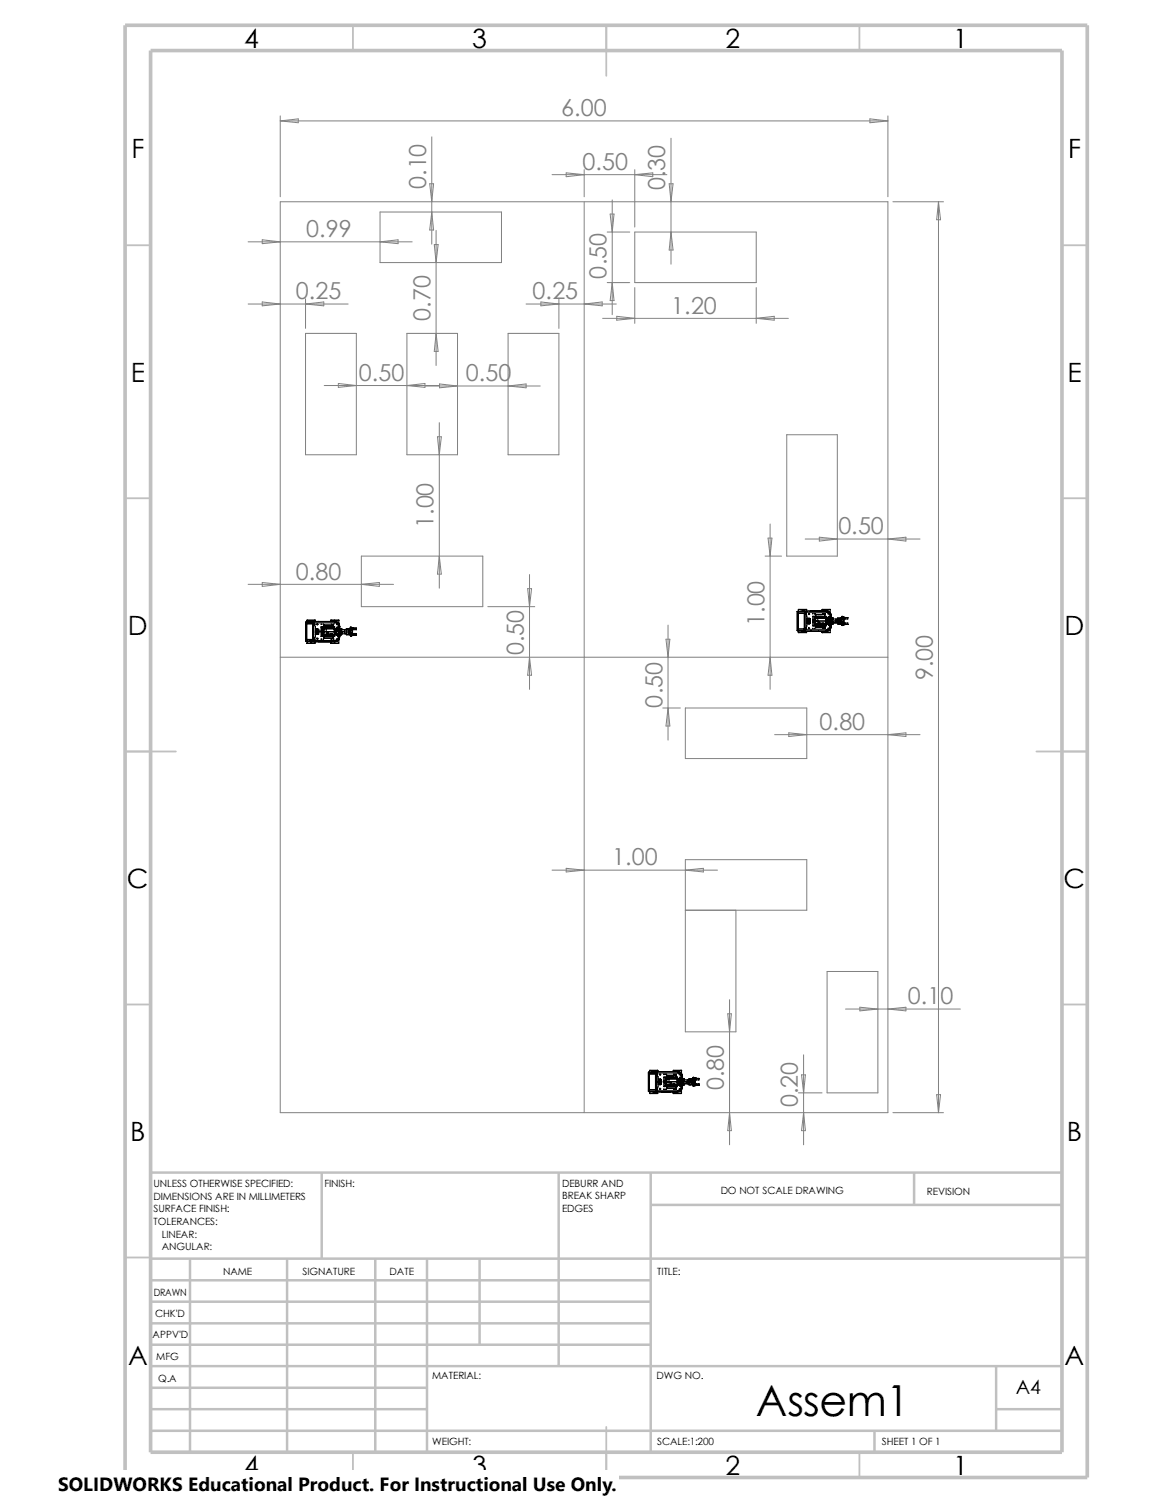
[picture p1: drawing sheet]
<svg xmlns="http://www.w3.org/2000/svg" width="216mm" height="279mm" viewBox="0 0 216 279" stroke-linecap="round" stroke-linejoin="round" font-family="sans-serif">
<g fill="none" stroke="#c0c0c0" stroke-width=".34">
<path d="M65.6 4.7v4.7M112.6 4.7v9.4M159.7 4.7v4.7M23.2 45.6h4.8M197.3 45.6h4.7M23.2 92.6h4.8M197.3 92.6h4.7M23.2 139.7h9.5M192.6 139.7h9.4M23.2 186.7h4.8M197.3 186.7h4.7M23.2 233.8h4.8"/>
<path d="M197.3 233.8h4.7M65.6 270v4.7M112.6 265.3v9.4M159.7 270v4.7"/>
</g>
<g fill="none" stroke="#c0c0c0" stroke-width=".47">
<path d="M59.8 218v16M103.8 218v36M120.9 218v52M169.8 218v6M197.3 218h-169.3v52M28 234h169.3M28 238h92.9M35.3 234v36M53.3 234v36M69.7 234v36M79.3 234v36M89.1 234v16"/>
<path d="M120.9 224h76.4M28 242h92.9M28 246h92.9M28 250h92.9M28 254h169.3M28 258h51.3M185.1 254v12M28 266h169.3M28 262h51.3M162.5 266v4M185.1 262h12.2"/>
</g>
<path d="M23.2 4.7h178.8v270h-178.8zM28 9.4h169.3v260.6h-169.3z" fill="none" stroke="#c0c0c0" stroke-width=".68" stroke-linecap="butt"/>
<g fill="none" stroke="#000" stroke-width=".21">
<path d="M56.8 115.7h.1M56.8 115.7v3.5M56.8 119.2h.1M56.8 119v.2M56.8 115.7v.2M56.9 119.2h-.1M56.9 115.7h.1M56.9 116h.1M56.9 116v2.8M56.9 118.8h.1M56.9 118.8l.1 .2M57 115.9h1.1"/>
<path d="M57 116h1.2M57 119h1.1M57 115.9v3.1M57 115.9l-.1 .1M57 116h.1M57 115.3h.8M57 119.5l.1 .1M57 118.9h1.1M57 119.5h.8M57 115.3v.3M57 119.2v.3M57 119.5h.1"/>
<path d="M57.1 119.6h.1M57.8 119.5h.7M57.8 115.3h.7M57.8 115.3v.2M57.8 119.3v.2M57.8 119.3l-.4-.1 .4 .1M57.8 115.5l-.4 .1h4.8M57.8 115.5v.1M57.8 119.2v.1M57.8 119.3h4.4M57.8 115.5h4.4M58.1 115.7h.2v3.3"/>
<path d="M58.1 115.7l.1 .2M58.1 119.2h.1M58.1 115.9v.1M58.1 115.9l.1 .1M58.1 115.7h-1.3M58.1 116v2.8M58.1 118.9v.1M58.1 118.8h.1M58.1 118.8v.1M58.1 116h.1M58.2 116v2.8M58.2 118.8l-.1 .2"/>
<path d="M58.2 115.9h.2M58.2 119h.1M58.2 115.9v3.1M58.2 119l-.1 .2M58.3 119l-.2 .2M58.3 115.6l-1.4 .1M58.3 119h.1M58.3 115.6l-.2 .1M58.3 115.6l.1 .3M58.4 119l-.1 .2h-1.4M58.4 115.9v.3l.2 .3v1.9l-.2 .2v.4M58.4 115.8h3.8"/>
<path d="M58.4 119.1h3.8M58.5 115.3h.1M58.5 115.3h-1.5M58.5 118.8h.1M58.5 116h.1M58.5 116h-.1h.1M58.5 118.8l-.1-.1 .1 .1M58.5 118.8l-.1 .1M58.5 116l-.1 .1M58.5 115.3v.2M58.5 119.3v.2M58.5 119.5l-1.4 .1"/>
<path d="M58.6 117.5l.1 .1M58.6 117.2l.1 .1M58.6 117.4h.1M58.6 116.9l.4 .1M58.6 117.9h.4M58.6 117h.4M58.7 117.6h-.1M58.7 117.4l-.1 .1M58.7 117.3v.1M58.7 117.3h-.1M58.7 117.6h.1M58.7 117.4h.1"/>
<path d="M58.7 117.3h.1M58.7 117.3l.1-.1zM58.7 117.6l.1-.1v.1zM58.7 117.4l.1 .1zM58.8 118.7v-.1h.3v.1M58.8 116.1v-.1h.3v.1M58.8 117.6h.2M58.8 117.4h.2M58.8 117.3h.2M58.9 116.1h.2M58.9 118.7h.2M58.9 116.1h.1"/>
<path d="M58.9 118.7h.1M58.9 117.5v.1zM58.9 117.4l.1 .1zM58.9 117.2l.1 .1zM59 117.9h.1M59 117v.1M59 117h.1M59 117.8l.1 .1M59 117.9h-.4M59 117.1v.7M59 117.8v.1M59 117.8h.1"/>
<path d="M59 117.1h.1M59.1 117.9h.1M59.1 117h.1M59.1 117.9h-.1M59.1 117l-.1 .1M59.1 117l.1 .1M59.1 117.6h.1M59.1 117.3h.2M59.1 117.4h.2M59.1 117.5h.2M59.1 117.5h.1M59.2 117.4h.1"/>
<path d="M59.2 117.6h.1M59.2 117.3v.1M59.2 117.1v.2M59.2 117.4v.4M59.2 117.8l-.1 .1M59.2 117.8h.1M59.2 117.1h.1M59.2 117.3v.3M59.2 119.3h.1M59.2 117.4l-.1 .2M59.2 119.3h.3M59.2 115.5h.1"/>
<path d="M59.2 115.5l.3 .1M59.3 117.3h-.2M59.3 119.3h.1M59.6 118.8l.1 .1zM59.6 116l.1 .1zM59.7 118.2v.1M59.7 117.6h.1M59.7 117.5v.1M59.7 117.4h.1M59.7 116.6l.1 .7M59.7 116.6h.1M59.7 118.2h.1"/>
<path d="M59.7 116.5v.1M59.7 116.5h.1M59.7 118.3h.1M59.7 118.3h2.4M59.7 117.6v.6M59.7 116.5h2.4M59.7 117.3v.2M59.8 117.4v.1M59.8 117.3l-.1 .1M60 118.2l.1 .1M60 118.8h.1zM60 116l.1 .1z"/>
<path d="M60 118h.1M60 116.8h.1M60 116.7h.1M60 118.2h.1M60 117.9v.1M60 117.9h.1M60 117h.1M60 116.8l.1 .2M60 116.9v.1M60 118h.3M60 116.9h.1M60 116.8h.7"/>
<path d="M60 117.3h.1M60 117.9h.2M60 117h.2M60 116.7v1.5M60 117.6h.1M60 117.2h.1M60.1 117.9l-.1 .1M60.1 117v.9M60.1 118.3h.1M60.1 116.6l-.1 .1M60.1 116.5v.1M60.1 116.5l-.1 .2"/>
<path d="M60.1 116.6h.7M60.1 118.3h1.8M60.1 118.2h.1zM60.1 116.6l.1 .1zM60.2 118.6v.1M60.2 116.2h.1M60.2 118.6h.1M60.2 116.2v.3M60.2 118.3v.3M60.2 117.4h.1M60.2 117.4v.1M60.2 116.9v1"/>
<path d="M60.2 117.9l.1 .1M60.2 116.2h1.7M60.2 118.7h1.7M60.2 117.4h.4M60.2 116.9h3M60.2 118.7h.1M60.3 116.7h1.2M60.3 118.2h.1M60.3 116.6h.1M60.3 116.6v.2h-.3M60.3 118v.2M60.3 118.2l.1 .1"/>
<path d="M60.3 118.1h.1M60.3 118.3l.1 .1M60.3 116.8h.3M60.3 116.6v.2M60.3 116.8l-.1 .1M60.3 118.1h.4M60.3 118.1v.1M60.3 118.2h.4M60.3 116.6h.4M60.3 118h.1M60.3 116.8h.1M60.3 118.3h.1"/>
<path d="M60.4 118.3h.1M60.4 116.5v.1M60.4 116.6h.1M60.4 118.4h.1M60.4 116.5h.1M60.4 116.6h-.1M60.4 118.4h1.4M60.5 118h.1M60.5 116.8h.1M60.5 118v.1M60.5 118h-.1M60.6 118h2.5"/>
<path d="M60.6 117.4h1.5M60.6 116.8h2.3M60.6 116.8v1.2M60.6 118h.1M60.6 116.8h.1M60.7 118.3h.1M60.7 116.6h.1M60.7 116.6h.7M60.7 116.6v.2M60.7 118.1v.1M60.7 118.2l.1 .1M60.7 116.8h.3"/>
<path d="M60.7 118.1h.3M60.7 118.2h.7M60.8 119.3h.1M60.8 118h.3M60.8 117.8v-.2h.2v.2M60.8 117.8h.1M60.8 118v.1M60.8 117.8h.2M60.8 116.8h.1M60.8 116.6h-.1M60.8 118.3h.6M60.8 118.3h.1"/>
<path d="M60.8 116.6h.5M60.8 118.3h.5M61 116.5h.2l-.2 .1M61 118.3h.2M61 117.8h.1M61 118.1h.1M61 116.8h.1M61 116.5h.1M61.1 116.8h-.3M61.1 118.1h.1M61.1 116.8h.1M61.1 118v.1"/>
<path d="M61.1 118.1l.4 .1M61.1 116.8h.2M61.1 118h.2M61.2 117.9l.6-.1zM61.3 118v.1M61.3 116.8h.1M61.3 118.3h.1M61.3 116.6h.1M61.4 116.6h.1M61.4 118.3h.1M61.4 116.6l.1 .1M61.4 117.9h.1"/>
<path d="M61.4 116.6h.4M61.4 116.6h-.6M61.4 119.5l.1 .1M61.4 119.5h.8M61.4 115.3h.8M61.4 118.2v.1M61.4 115.3v.2M61.4 119.3v.2M61.4 119.5h.1M61.5 116.7h.1M61.5 116.7v.1h-.4M61.5 118.2h.1"/>
<path d="M61.5 118.1h.1M61.5 117.9h.1M61.5 118.2h-.1M61.5 116.6l.1 .1M61.5 118.2h-1.2M61.5 116.6h.1M61.5 118.3h.1M61.5 119.6h.1M61.5 118.8h.1zM61.6 116.7l.1 .1h-.1M61.6 116.7v.1M61.6 116.7l.1 .1"/>
<path d="M61.6 116.7h.1M61.6 118v.2M61.6 118.2l-.1 .1M61.6 116h.1M61.6 118.1l.1-.1-.1 .2M61.6 116.8h.1M61.6 118v.1M61.7 118l-.1 .2zM61.8 116.6l.1 .1zM61.8 118.2h.1M61.8 118.4h.1M61.8 116.6l.2 .1"/>
<path d="M61.8 118.3h.1M61.8 118.3v.1M61.8 118h.1M61.9 118h.1M61.9 118.2h.1M61.9 116h.1zM61.9 118.8h.1zM61.9 118h-.1M61.9 116.2h.1M61.9 118.7h.1M61.9 118.6v.1M61.9 118.6h.1"/>
<path d="M61.9 116.2v.6M61.9 118v.6M62 118.2l-.2 .1M62 116.7v.1M62 118v.2M62 116.9h.1M62 116.7h.1M62 118.2h.1M62.1 116.5v.1M62.1 116.8v1.2M62.1 118h.1M62.1 116.8h.1"/>
<path d="M62.1 116.5h.1M62.1 118.3h.1M62.1 118.2v.1M62.1 117.8h1.1M62.1 117.1h1.1M62.1 116.6v1.6M62.1 116.6h.1M62.1 118.2h.1M62.2 115.3v.5M62.2 119.1v.4M62.2 115.5l.5 .2 .4 .5v2.2l-.2 .5-.2 .3-.5 .1 .5-.1 .4-.7M62.2 119.5h.7"/>
<path d="M62.2 115.8l.5 .2 .2 .5M62.2 115.5l.5 .1 .3 .4 .1 .3M62.2 115.3h.7M62.4 117.1v.8M62.4 116.8h.1M62.4 118h.1M62.4 116.8v1.2M62.5 117.1h.6M62.5 117.8h.4M62.5 117.1h.4v.7M62.5 117.1v.7M62.5 117.4h.7"/>
<path d="M62.5 116l.2 .1zM62.5 118.7l.2 .1zM62.6 116.8h.1M62.7 116.6h.2M62.7 116.8h.2M62.7 116.6l-.1 .2M62.7 118.1h.1M62.7 118v.1M62.7 116.8h.1M62.7 116.6h.1M62.7 116.6v.2M62.7 118h.2"/>
<path d="M62.7 117.1h.1M62.7 118.2h.1M62.7 118.3h.1M62.7 118.1v.2M62.8 117.1h.1M62.8 117.8h.1M62.8 118.2l-.1 .1M62.8 117.8h-.1M62.8 117.8h.3M62.8 115.8h.1M62.8 119h.1M62.9 115.3h.1"/>
<path d="M62.9 117.8h.1M62.9 115.3h-1.5M62.9 119h.1M62.9 118.4l-.2 .5-.5 .2M62.9 116.6v.2M62.9 118v.2M62.9 118h.1M62.9 118.2h.1M62.9 116.6h.1M62.9 116.8h.1M62.9 116.5v.1M62.9 118.2v.2"/>
<path d="M62.9 118.4h.3M62.9 116.5h.3M62.9 118.2l-.2 .1M62.9 115.3v.5M62.9 119v.5M62.9 119.5l-1.4 .1M62.9 115.8v.1M63 116.8h.1M63 118h.1M63 116.6h.1M63 116.6v.2M63 118.2h.1"/>
<path d="M63 118v.2M63.1 118h.3M63.1 117.8h-.6M63.1 116.8h.3M63.1 116.8h.1M63.1 117.8h.4M63.1 118h.1M63.1 117.8h.1M63.1 117.4h.2M63.1 117.4h.1M63.1 117.1h.1M63.1 117.1h.4"/>
<path d="M63.1 117.8h.3M63.1 116.9h.4zM63.1 117.9h.4zM63.2 117.9h-3M63.3 117.4l.2 .4M63.3 117.8h.1M63.3 117.4h.8M63.4 117.1h.1M63.4 116.8l.1 .1M63.5 117.8h.1M63.5 117.1h.1M63.5 116.9h.1"/>
<path d="M63.5 116.9v.2M63.5 117.8v.1M63.5 117.9h.1M63.5 117.9l-.1 .1M63.5 117.8h.8M63.5 117.1h.8M63.5 117.1l-.2 .3M63.6 117.1h.1M63.6 117.6v.1M64 117.1h.1M64 117.7h.1M64 117.1v.7z"/>
<path d="M64.3 117.9h.1M64.3 116.9h.1M64.3 117.9l.1 .1M64.3 116.9v.1M64.3 117.4v.4M64.3 117.1v.3M64.3 117.1h.1M64.3 117.1v.7M64.3 117.8h.1M64.3 117.4v.5M64.3 117v.4M64.4 117.9h.6"/>
<path d="M64.4 117h.7M64.4 116.9v1M64.4 116.9h.7M64.4 118h.7M64.4 116.9h-.1M64.4 116.9h.1M64.4 117.9v.1M64.7 117v.6M64.7 117.6l.1 .1M64.7 117.6h.1M64.7 117h.1M64.7 117.6h.4"/>
<path d="M64.8 116.9l-.1 .1M64.8 116.9h.3M64.8 117v.6M64.8 117.6h.3M64.8 117.7h.2M64.8 117.6h.1M64.8 117h.1M64.8 116.9v.1M64.8 116.9h.1M64.8 117.6v.1M64.9 118l.2 .2M65 118l.2 .1"/>
<path d="M65 117.6h.1M65 117h.1M65 116.9v.1M65 116.9h.1M65 117.6v.1M65 116.9h.2M65 117.9v.1M65 116.9l.1 .1M65 117v.6M65.1 117.6h-.1M65.1 117h.1M65.1 117.6h.1"/>
<path d="M65.1 117v.6M65.1 117.6l-.1 .1M65.1 118.2h.1M65.1 117l.3 .3-.2 .6M65.1 118.2h.2M65.2 116.7v.1M65.2 116.6v.1zM65.2 117.9h-.2M65.2 116.7h.1M65.2 118.1h.1M65.2 116.7l-.3 .2M65.2 117.9v.2"/>
<path d="M65.2 117.9h.1M65.2 118.2h.1M65.2 116.9l.3 .4v.3l-.3 .3M65.2 116.9l.3 .4-.1 .4-.2 .2M65.2 117.9l-.2 .1M65.2 116.8h.1M65.2 116.9h.1M65.2 117.9l.1 .3M65.2 116.8v.1M65.2 116.6l.4 .1M65.2 116.9l-.1 .1M65.2 116.7v-.1l-.1 .1v-.1l.1-.1 .3 .3"/>
<path d="M65.2 116.7v.2M65.2 116.7l.3 .1M65.2 116.8h.3M65.3 118.2h-.1M65.4 117.8l.1 .3M65.4 117.7l.2 .2M65.5 118l-.3 .1M65.5 117.6l.2 .4M65.5 118.1h.2M65.5 116.8l.1 .1M65.5 118.1l-.2 .1M65.5 116.8l-.1 .3"/>
<path d="M65.6 118v.1M65.6 117.9l-.1 .2M65.6 117.9l.1 .1M65.6 116.9l-.2 .2M65.6 116.8v.1M65.6 117.9v.1M65.6 116.8h.1M65.6 116.9h.1M65.6 118.1l-.4 .1M65.6 118.1h.1M65.7 118v.1M65.7 116.7l-.2 .1"/>
<path d="M65.7 116.7v.1M65.7 116.8l-.1 .1M65.7 116.8h.1M65.7 118h.1M65.7 116.7l-.1 .1M65.7 116.8l-.3 .4M65.7 116.8v.3M65.7 118h.6M65.7 116.8h.6M65.7 117.9h.1M65.7 117.8v.2M65.7 117.1h.5"/>
<path d="M65.7 117.8h.5M66.2 117.8v.2zM66.2 116.8v.3zM148.1 117.2l.1 .1M148.1 117v.2M148.1 113.7v.2M148.1 117.2h1.3M148.1 113.7v3.5M148.1 113.7h1.3M148.2 113.7h1.4l.2 .2M148.2 113.7h-.1M148.2 113.7h.1"/>
<path d="M148.2 114h.1M148.2 116.9h1.3M148.2 114v2.9M148.2 116.9l.1 .1M148.3 114h-.1M148.3 116.9h.1M148.3 114v2.9M148.3 117h1.1M148.3 114h1.1M148.3 114h.1M148.3 114h1.2M148.3 113.3v.4"/>
<path d="M148.3 117.3v.3M148.3 117.6h.1M148.3 116.9v.1M148.3 117.6h.8M148.3 113.3h.8M148.4 117.6h.1M148.8 117.3h.3M149.1 117.6h.8M149.1 113.3v.3M149.1 117.3v.3M149.1 113.3h.8M149.1 113.6l-.3 .1"/>
<path d="M149.1 113.6h4.7l.5 .3 .1 .4M149.1 113.6v.1M149.1 117.3h.1M149.4 113.7l.2 .1v3.3l-.2 .1M149.4 113.7l.1 .2M149.4 116.9h.1M149.4 114v3M149.4 114h.1M149.5 116.9l-.1 .1M149.5 114v2.9M149.5 117l-.1 .2M149.5 117h.3"/>
<path d="M149.5 113.9h.3M149.5 113.9v3.1M149.7 117.1h3.8v.5M149.7 113.8h3.8M149.8 114h.1M149.8 116.8h.1M149.8 113.9l.1 .6v1.9l-.1 .6M149.8 117l-.2 .3h-1.4M149.8 113.3h-1.5M149.8 113.3h.1M149.9 117.6h-1.5M149.9 113.3v.3"/>
<path d="M149.9 117.3v.3M149.9 113.3h.1M149.9 115.7l.1-.1zM149.9 115.4h.1zM149.9 115.4l.1-.1zM149.9 115.2l.1 .1M149.9 115.3h.1M149.9 115.6h.1M149.9 114.9h.5v.9M149.9 115.9h.4M149.9 115.1h.4M149.9 115h.4"/>
<path d="M150 115.4v.2M150 115.4l-.1 .1M150 115.6h.2M150 115.4h.2M150 115.3h.2M150 115.4h.1zM150 115.6l.1 .1zM150 115.3l.1 .1zM150.2 115.6h.1M150.2 115.4h.1M150.2 115.3h.1M150.2 115.4l.1 .1z"/>
<path d="M150.2 115.3l.1 .1zM150.2 115.6l.1 .1zM150.2 114.1h.1M150.2 116.8h.1M150.2 116.8l.1 .1 .2-.1M150.2 114.1l.1 .2 .2-.2M150.2 116.8h.2M150.2 114.1h.2M150.3 115h.1M150.3 115.9h.1M150.3 115.1h.1M150.3 115v.1"/>
<path d="M150.4 115h.1M150.4 115.8v.1M150.4 115.1h.1M150.4 115.8l-.1 .1M150.4 115.9h.1M150.4 115.8h.1M150.4 115.9l-.5 .1M150.4 114.1h.1M150.4 116.8h.1M150.4 115v.1M150.5 115.4h.1M150.5 115.1h.1"/>
<path d="M150.5 115.9h.1M150.5 115v.1M150.5 115.8v.1M150.5 115.8h.1M150.5 115.6h.1M150.5 115.1v.3M150.5 115.6v.2M150.5 117.3h.3M150.5 117.3h.1M150.5 115.3v.2M150.5 113.6h.1M150.5 113.6h.3"/>
<path d="M150.6 115.6h-.1M150.6 115.3h-.1v.2h.1M150.6 117.3h.1M151 116.8v.1zM151 114v.1zM151 115.6h.1M151 115.4h.1M151 116.3h.1M151 114.6h.1M151 114.6v.9M151 115.6v.7M151.1 114.6h-.1"/>
<path d="M151.1 114.6h.1M151.1 116.3h.1M151.1 114.6h2.3M151.1 116.3h2.3M151.1 115.3v.2M151.3 116.8l.1 .1zM151.3 114l.1 .1zM151.3 116h.1M151.3 116.1h.1M151.3 116v.1M151.3 114.9h.1M151.3 116.2l.1 .1"/>
<path d="M151.3 114.7h.1M151.3 116.2h.1M151.3 116.1h3.1M151.3 114.9h3.1M151.3 115h.3M151.3 116h.3M151.3 115.3h.1M151.3 115.6h.1M151.3 115.7h.1M151.3 115h.1M151.3 114.7v1.5M151.3 115.2h.1"/>
<path d="M151.4 115.9v.1M151.4 114.9h-.1M151.4 115h.1M151.4 115.9h.1M151.4 114.9h.1M151.4 114.9v.1M151.4 115.9h.2M151.4 116l-.1 .1M151.4 115v.9M151.4 116h.1M151.4 116.2h.1zM151.4 114.7h.1z"/>
<path d="M151.4 116.3h.1M151.4 114.6l-.1 .1M151.4 114.6h.1M151.6 116h3.2M151.6 115.4h.3M151.6 115.4v.1M151.6 114.9h2.9M151.6 116.6v.1M151.6 114.3h.1M151.6 116.6h.1M151.6 115.4h.1M151.6 115.5h.1"/>
<path d="M151.6 114.3v.3M151.6 114.9v1.1M151.6 116.3v.3M151.6 116h.1M151.6 114.2v.1M151.6 114.9h.1M151.6 116.2h1.3M151.6 114.7h1.3M151.6 116.2h.1M151.6 114.7h.1M151.6 115.4h-.1l.1 .1M151.6 114.7v.2"/>
<path d="M151.6 116.1v.1M151.6 116.2l.1 .1M151.6 116.7h1.6M151.6 114.2h1.6M151.6 116.1h.1M151.6 114.2h.1M151.6 116.7h.1M151.6 116h.2M151.6 116.1h.2M151.6 114.9h.3M151.6 116.3v.1M151.6 116v.1"/>
<path d="M151.6 116.2h.5M151.6 114.7h.5M151.6 116.4h.1M151.7 116.4h.1M151.7 116.3h.1M151.7 114.6h.1M151.7 116.4h1.4M151.7 114.6l-.1 .1M151.8 116h.1M151.8 116v.1M151.8 116.1h.1M151.9 116l-.1 .1"/>
<path d="M151.9 114.9h.1M151.9 115.4h1.6M151.9 116h2.3M151.9 114.9v1.1M152 114.6h.1M152 116.3h.1M152.1 114.7v.2h.3M152.1 116.3h.1M152.1 114.6h.1M152.1 116.2v.1M152.1 116.3h.6M152.1 114.6h.6"/>
<path d="M152.1 114.9h.3M152.1 117.3h.1M152.1 115.7h.1M152.1 115.9h.1M152.1 115.9h.3M152.1 115.7h.3M152.1 115.7v.1M152.1 114.6v.1M152.1 116.1h.3M152.3 114.6h.2M152.3 116.3h.2M152.3 114.6h.1"/>
<path d="M152.4 115.8h.1M152.4 115.7h.1M152.4 114.6h.1M152.4 115.7v.1M152.4 116.1h-.3v.1M152.4 116.1h.1M152.4 116.1h.4v.1h-.7M152.4 114.8v.1M152.4 114.8h.1M152.4 114.9h.3M152.4 116.1h.3M152.5 115.9l.6-.1z"/>
<path d="M152.7 114.6h.1M152.7 116.3h.1M152.7 114.6l.1 .1M152.7 115.9h.1M152.7 113.3h.8M152.7 113.3v.3M152.7 117.3v.3M152.7 117.6h.1M152.7 117.6h.8M152.8 114.8h.1M152.8 114.7v.2h-.4M152.8 116.2h.1"/>
<path d="M152.8 114.7h-.7M152.8 115.9h.1M152.8 114.6l.1 .1M152.8 114.6h.1M152.8 116.3h.1M152.8 117.6h.1M152.9 114v.1zM152.9 116.8l.1 .1zM152.9 114.8l.1 .1-.1-.1M152.9 114.8h.1M152.9 114.7l.1 .2M152.9 116.2l-.2 .1"/>
<path d="M152.9 114.7v.1M152.9 114.7v.2M152.9 115.8v.1M152.9 116.1v.1M152.9 116.1h.1l-.1 .1M152.9 114.8v.1M152.9 116.1h.1M153 114.8h.1M153 116.1l-.1 .1M153.1 116.4h.1M153.1 114.7h.1zM153.1 116.2h.1z"/>
<path d="M153.2 116h.1M153.2 116.4h-.1M153.2 114.6l.1 .1M153.2 116v.1M153.2 116.3v.1M153.2 114.6h.1M153.2 116.3h.1M153.2 116.4h.1M153.2 116.1h.1M153.2 114l.1 .1zM153.2 116.8l.1 .1zM153.2 114.2l.1 .1"/>
<path d="M153.2 116.6h.1M153.2 114.3v.6M153.2 116.1v.5M153.2 114.2v.1M153.2 116.6v.1M153.2 114.3h.1M153.2 114.2h.1M153.2 116.7h.1M153.3 116.2l-.1 .1M153.3 116.6l-.1 .1M153.3 114.3v.6M153.3 116.1v.5"/>
<path d="M153.3 116.2h.1M153.3 114.7h.1M153.4 114.6h.1M153.4 114.9h.1M153.4 116.3h.1M153.4 114.9v1.2M153.5 116.3h-.1M153.5 114.9h.1M153.5 116h1.3M153.5 116v.1M153.5 114.6h.1M153.5 116.3h.1"/>
<path d="M153.5 115.1h1M153.5 114.6v1.7M153.5 113.3h.8M153.5 113.3v.5M153.5 117.6h.8M153.5 113.8l.5 .2 .2 .5M153.5 113.5l.5 .2 .4 .5v2.2l-.3 .7-.6 .2M153.7 115.1v.9M153.8 114.9h.1M153.8 114.9v1.2M153.8 115.4h.1M153.8 115.4v.4"/>
<path d="M153.8 115.4h.7M153.8 115.8h.4M153.8 115.1h.4v.8M153.8 115.1v.3M153.8 114.1h.2zM153.8 116.8h.2zM153.8 115.1h.6M153.9 115.8v.1M154 114.6v.3M154 116.1h.1M154 115.8v.1M154 114.6h.1"/>
<path d="M154 116.1h.2M154 114.6h.2M154 114.9h.2M154 116.1l.1 .1M154 115.1h.1M154.1 115.8h.1M154.1 115.1h.1M154.1 116.3h.1M154.1 116.2h.1M154.1 115.8h.3M154.1 116.1v.2M154.1 116.2v.1"/>
<path d="M154.1 115.9h.1M154.1 113.8h.2M154.1 117.1h.2M154.2 115.8v.1M154.2 115.8h.1M154.2 113.3h.1M154.2 114.9h.1M154.2 116v.1M154.2 114.5v.1M154.2 116.3v.1M154.2 116.4h.3M154.2 114.5h.3"/>
<path d="M154.2 113.3h-1.5M154.2 116.4l-.2 .5-.5 .2M154.2 114.6v.3M154.2 116.1v.2M154.2 116.1h.1M154.2 114.6l.1 .1M154.2 117l.1 .1M154.2 116h.1M154.3 113.3v.5M154.3 117.1v.5M154.3 113.3h.1M154.3 117.6h-1.5"/>
<path d="M154.3 113.8v.1M154.3 114.9h.1M154.3 116l-.1 .1M154.3 116h.1M154.3 114.7h.1M154.3 114.7v.2M154.3 116.2h.1M154.3 116.1v.1M154.3 116.1h.1M154.3 116.2l-.1 .1M154.4 116h.3M154.4 115.8h-.6"/>
<path d="M154.4 114.9h.4M154.4 115.8h.4M154.4 115.1h.4M154.4 114.9h.3M154.4 114.9h.1M154.4 115.9h.4M154.4 116v.1M154.4 115.8h.1M154.4 115.4h.2M154.4 115.4h.1M154.4 115.1h.1M154.4 116.5l-.3 .7-.5 .1h-4.5"/>
<path d="M154.4 115.8h.3M154.5 115.8l-1 .1M154.6 115.8v.1M154.6 115.4h.8M154.6 115.4l.2 .4M154.7 115.1h.1M154.7 114.9h.1M154.7 116l-.3 .1M154.8 115.1h.5v.7v-.7h.4M154.8 115.8h.1M154.8 115.1l-.2 .3M154.8 115.1h.1"/>
<path d="M154.8 114.9h.1M154.8 114.9v.2M154.8 115.9v.1M154.8 116h-.1M154.8 115.8h.9M154.9 115.1h.1M154.9 115.7h.1M155.3 115.2h.1M155.3 115.7h.1M155.7 116h.1M155.7 115h.1M155.7 115.9v.1"/>
<path d="M155.7 115.4v.4M155.7 115.1v.3M155.7 115.1h.1M155.7 115.1v.7M155.7 115.8h.1M155.7 115.4v.5M155.7 114.9v.1M155.7 115v.4M155.7 114.9h.1M155.7 114.9h.6M155.7 115h.3M155.7 116h.6"/>
<path d="M155.7 115v1M155.7 116h.7M156 115v.6M156 115h.1M156 115.6h.1M156 115.6l.1 .1M156 115.6h.4M156 115h.4M156.1 114.9l-.1 .1M156.1 115h.2M156.1 114.9v.7M156.1 115.7h.3"/>
<path d="M156.1 115.7h.2M156.1 115.6h.1M156.1 115.6v.1M156.1 115h.1M156.1 115h-.1M156.1 114.9h.1M156.1 115.7h.1M156.2 114.9h.1M156.3 116l.1 .2M156.3 115h.1M156.3 115.6h.1M156.3 115.6v.1"/>
<path d="M156.3 114.9h.1M156.3 114.9l.1 .1M156.3 115.7h.1M156.3 116h.1M156.3 114.9l.2 .1M156.3 114.9h.2M156.3 114.9v.7M156.3 116l.2 .2M156.4 115v.6M156.4 115.6l-.1 .1M156.4 114.7h.2l-.1 .2M156.4 114.7l-.1 .2"/>
<path d="M156.4 115h.1M156.4 115.6h.1M156.4 114.7h.1M156.4 116.2h.1M156.5 116.2h.1M156.5 114.8h.1M156.5 114.8l-.2 .1M156.5 116v.1M156.5 115l.3 .4-.3 .5M156.5 115.9v.1M156.5 114.7h.1M156.5 115.9l-.2 .1"/>
<path d="M156.5 115h.1M156.5 116.1v.1M156.5 116h-.2M156.5 114.9l.3 .4v.3l-.3 .4M156.5 114.9l.3 .4v.4l-.3 .3M156.5 116.1h.1M156.5 116l.1 .2h-.2M156.5 116h.1M156.5 114.9v.1M156.5 114.8v.1M156.5 114.8l.3 .1-.3-.1M156.5 114.6l.4 .2"/>
<path d="M156.6 114.7l-.1-.1-.1 .1M156.7 115.8l.1 .3M156.8 115.7l.1 .3M156.8 116l-.3 .1M156.8 115.7l.2 .3M156.8 116.1l-.3 .2-.1-.1M156.8 116.1h.2M156.8 114.8l.1 .1M156.8 114.8l-.1 .3M156.9 116h.1M156.9 116v.1M156.9 116.1h.1"/>
<path d="M156.9 116l-.1 .1M156.9 114.9h.1M156.9 114.8h.1M156.9 114.8v.1M156.9 114.9l-.2 .2M156.9 116.1l-.4 .2M157 114.8v.1M157 114.8h-.2M157 114.9h.1M157 116h.1M157 114.9v.1M157 114.8h-.1"/>
<path d="M157 114.9l-.2 .3M157 116.1h.1M157 116v.1M157 114.8h.1M157 114.8l.1 .3M157 116.1h.6M157 114.8h.5M157 115.9v.1M157.1 115.8l-.1 .3M157.1 114.8l.4 .1M157.1 115.8h.4M157.1 115.1h.4"/>
<path d="M157.1 114.8v.3M157.1 115.8v.3M157.5 115.8v.3zM157.5 114.8v.3M120.5 199.3v3.6M120.5 199.3h1.3M120.5 199.3v.3M120.6 199.3h1.4l.1 .3M120.6 199.3h-.1M120.6 199.3h.1M120.6 199.7h.1M120.6 199.7v2.8"/>
<path d="M120.6 199.7l.1 2.9M120.6 199.6v.1M120.6 199.6h1.2M120.6 199.7h1.2M120.7 199h.8M120.7 199v.3M121.5 199h.7M121.5 199v.2M121.5 199.2l-.4 .1M121.5 199.2v.1M121.5 199.2h4.4M121.8 199.3l.1 .3"/>
<path d="M121.8 199.3l.1 .1v3.2v.3h-.1M121.8 199.6v.1M121.8 199.7h.1M121.8 199.7v2.8M121.9 199.6h.2M121.9 199.6v3M122.1 199.6v.3l.2 .3v1.9l-.2 .2v.3M122.1 199.5h3.8M122.1 199.7v-.1l.1 .1M122.1 199.7v.1M122.1 199.7h.1M122.2 199h.1"/>
<path d="M122.2 199.7l-.1 .1M122.2 199h-1.5M122.2 199v.2M122.5 199.8v-.2h.2v.2M122.6 199.8h.1M122.9 199.2h.1M122.9 199.2h.3M123.3 199.7l.1 .1zM123.7 199.7l.1 .1zM123.9 199.9h.1M123.9 199.9v.3M123.9 199.9h1.7"/>
<path d="M125.1 199v.2M125.1 199h.8M125.2 199.7h.1zM125.6 199.9h.1M125.6 199.7h.1zM125.6 199.9v.6M125.9 199h.7M125.9 199v.5M125.9 199.5l.3 .1 .3 .6M125.9 199.2l.4 .1 .4 .3 .1 .6M125.9 199.2l.5 .1 .3 .7M126.2 199.7l.1 .1z"/>
<path d="M126.5 199.5h.1M126.5 199h.1M126.5 199h-1.4M126.6 199.5v.1M126.6 199v.5M126.6 199h.1M120.5 202.9h.1M120.5 202.9h1.3M120.5 202.6v.3M120.6 202.5h.1M120.6 202.5l.1 .1M120.6 202.6h1.2"/>
<path d="M120.7 203.2l.1 .1M120.7 203.2h.8M120.7 202.9v.3M120.7 203.2h.1M120.7 202.6h-.1M120.7 202.6h1.1M120.8 203.3h.1M121.5 203.2h.7M121.5 203v.2M121.5 202.9h-.4l.4 .1M121.5 202.9v.1M121.5 203h4.4"/>
<path d="M121.8 202.5v.1M121.8 202.6h.1M121.8 202.5h.1M121.9 202.6h.2M121.9 202.6l-.1 .3M122.1 202.6l-.1 .3h-1.4M122.1 202.4l.1 .1M122.1 202.4v.1M122.1 202.8h3.8M122.1 202.5v.1M122.1 202.5h.1M122.2 202.5l-.1 .1"/>
<path d="M122.2 203.2l-1.4 .1M122.2 203v.2M122.3 201.2v.1M122.3 201v.1M122.3 200.9v.1M122.3 201.1h.1M122.3 201.5h.5M122.3 200.6l.4 .1M122.3 200.7h.5M122.3 201.1v.1M122.4 201.3h.1M122.4 201.1h.1"/>
<path d="M122.4 201h.1M122.4 201.2l.1 .1zM122.4 200.9l.1 .1zM122.4 201.1l.1 .1zM122.5 201.3h.1M122.5 201.1h.1M122.5 201h.1M122.5 202.4v-.1h.2v.1M122.6 201h.1M122.6 201.1h.1M122.6 201.3h.1M122.6 202.4h.1"/>
<path d="M122.7 200.6v.1M122.7 200.7v.8M122.7 201.5v.1M122.7 201.5h.1M122.7 200.7h.1M122.7 201.5l-.4 .1M122.8 200.7h.1M122.8 201.5h.1M122.8 201.2l.1 .1M122.8 201.2h.1M122.8 201.1h.1M122.8 201h.1"/>
<path d="M122.9 201.5h-.1M122.9 201.5h.1M122.9 200.7h.1M122.9 201.1h.1M122.9 201.3h.1M122.9 201.2v.1M122.9 200.7v.3M122.9 201.1v.1M122.9 201.3v.2M122.9 203h.1M122.9 201.2l-.1-.1 .1 .1M122.9 201h.1"/>
<path d="M122.9 203h.3M123 203h.1M123.3 202.4l.1 .2zM123.4 201.9h.1M123.4 201.3h.1M123.4 201.2v.1M123.4 200.3v.7M123.4 201.3v.6M123.4 201h.1M123.4 201.9v.1M123.4 200.3h.1M123.4 200.2v.1"/>
<path d="M123.4 200.2h.1M123.4 202h.1M123.4 201.1h.1M123.4 200.2h2.4M123.4 202h2.4M123.4 201.1v.1M123.7 201.9l.1 .1M123.7 200.3h.1M123.7 201.9h.1M123.7 201.7h.1M123.7 202.5v.1zM123.7 200.5h.1"/>
<path d="M123.7 201.6v.1M123.7 201.6h.1M123.7 200.6h.1M123.7 200.5v.1M123.7 201.7h3.1M123.7 200.9h.1M123.7 200.5h3.1M123.7 201.6h.2M123.7 200.6h.2M123.7 200.5h.3M123.7 201.7h.3M123.7 200.7h.1"/>
<path d="M123.7 201.3h.1M123.7 200.3v1.6M123.7 201h.1M123.7 201.2h.1M123.7 200.6v1M123.8 200.3v.1zM123.8 202h.1M123.8 200.2l-.1 .1M123.8 200.2h.1M123.8 201.8l.1 .1zM123.9 202.3h.1M123.9 202.3v.1"/>
<path d="M123.9 202v.3M123.9 201.1h.1M123.9 202.4h.1M123.9 202.4h1.7M123.9 202.3h1.7M124 201.8h1.2M124 200.4h1.2M124 201.9h.1M124 200.3h.1M124 200.3v1.6M124 201.9v.1M124 200.5h.1"/>
<path d="M124 201.7h.1M124 202v.1M124 200.5h.3M124 200.5l-.1 .1h3.3M124 200.3v.2M124 201.7v.2M124 202h.1M124 201.9h.4M124 200.3h.4M124 200.2h.1M124 200.2v.1M124 202.1h.1"/>
<path d="M124 201.9l.1 .1M124 202.1h1.5M124.1 201.7h.1M124.1 202h.1M124.1 200.2l-.1 .1M124.1 200.2h.1M124.2 201.7h.1M124.3 200.5h2.3M124.3 200.5v1.2M124.3 201.7h.1M124.4 202h.1M124.4 200.3h.1"/>
<path d="M124.5 200.3h.1M124.4 200.2v.1M124.4 200.2h.1M124.4 200.3v.2M124.4 201.7v.2M124.4 201.9l.1 .1M124.4 201.9h.7M124.5 200.3h.6v.2h-.3M124.5 201.7h.3M124.5 200.5h.3M124.5 202h.6M124.5 202h.1"/>
<path d="M124.5 200.2h.5M124.5 200.2h.1M124.5 203h.1M124.5 201.3h.1M124.5 201.5h.1M124.5 201.5h.2M124.5 201.3h.2M124.5 201.3v.2M124.5 200.2l-.1 .1M124.6 200.2h.3M124.6 202h.3M124.7 200.2h.1"/>
<path d="M124.7 201.5h.1M124.7 201.3h.1M124.7 201.3v.2M124.8 201.7h.3v.2M124.8 200.5h.2M124.8 201.7h-.4M124.8 200.5h-.4M124.8 201.7h.2M124.9 201.5h.5v.1zM125 200.2l.3 .2M125.1 200.3h.1M125.1 201.9h.1"/>
<path d="M125.1 201.5v.1M125.1 203.2l.1 .1M125.1 203.2h.8M125.1 203v.2M125.1 203.2h.1M125.1 201.9v.1M125.2 203.3h.1M125.2 202.5h.1zM125.2 200.4l.1 .1M125.2 200.4h.1M125.2 200.4l.2 .1M125.2 200.4v.1"/>
<path d="M125.2 201.7v.1M125.2 201.8l-.1 .1M125.3 200.4h.1M125.3 200.4v.1M125.3 201.8h-.1M125.3 201.7v.1M125.3 201.7l-.1 .1M125.4 201.7l-.2 .1M125.5 200.3v.1zM125.5 201.8l.1 .1zM125.5 202.1h.1M125.5 201.7h.1"/>
<path d="M125.5 202v.1M125.5 200.2h.1M125.5 202h.1M125.5 201.6l.1 .1M125.5 200.2l.1 .1M125.6 201.6v.1M125.6 201.6l-.1 .1M125.6 201.7h.1M125.6 202.5h.1zM125.6 202.4h.1M125.6 202.3v.1M125.6 202.3h.1"/>
<path d="M125.6 201.7v.6M125.6 201.9l-.1 .1M125.6 200.3v.3M125.6 201.7v.2M125.6 201.9h.1M125.6 200.3h.1M125.7 200.5v.1M125.8 201.1h-1.9M125.8 201.7h.1M125.8 200.5v1.2M125.8 200.2v.1M125.8 200.2h.1"/>
<path d="M125.8 202h.1M125.8 201.9v.1M125.8 200.3h.1M125.8 201.9h.1M125.8 200.5h.1M125.8 200.6h1.4M125.8 201.5h1M125.8 200.3v1.6M125.9 202.8v.4M125.9 203.2h.7M126 200.7v.9M126.1 200.5v1.2"/>
<path d="M126.1 201.7h.1M126.2 201.5h.3M126.2 200.8v.7M126.2 202.4l.1 .1zM126.2 200.7h.1M126.3 200.3h.3M126.3 200.5h.3M126.3 200.3v.2M126.3 201.7l.1 .1M126.3 201.7v.1M126.3 201.8h.1M126.3 200.3h.1"/>
<path d="M126.3 200.7h.1M126.3 201.7h.1M126.3 201.7h.3M126.4 201.8h.1M126.4 200.7h.1M126.4 201.9h.1M126.4 201.8v.2M126.4 202h.1M126.4 201.5h.1M126.5 202.7h.1M126.5 200.7h-.1M126.5 201.5h.1"/>
<path d="M126.5 200.7h.3M126.5 200.7v.8M126.5 200.7l-.3 .1M126.6 200.5h.1M126.6 202.1l-.2 .5-.5 .2M126.6 200.3v.2M126.6 201.7v.2M126.6 201.7h.1M126.6 200.3h.1M126.6 201.9v.2M126.6 202.1h.2M126.6 201.9l-.2 .1"/>
<path d="M126.6 203.2l-1.4 .1M126.6 202.7v.5M126.7 201.7h.1M126.7 200.5h.1M126.7 201.9h-.1M126.7 200.3h.1M126.7 200.3v.2M126.7 201.9h.1M126.7 201.7v.2M126.7 202.2l-.3 .6-.5 .1M126.8 201.7h.3M126.8 201.5h.2"/>
<path d="M126.8 201.1h.2M126.8 201.5h-.6M126.8 201.1h-.6M126.8 200.8h-.6M126.8 200.2v1.9M126.8 202.1l-.2 .5-.3 .3-.4 .1M126.8 201.5h.4M126.8 200.5h.3M126.8 200.5h.1M126.8 201.7h.1M126.8 201.5h.1M126.8 201.1h.1"/>
<path d="M126.8 201.5h-.4M126.8 200.8h.1M126.8 200.8h.4M126.8 200.7h.1M126.8 200.7h.4M126.8 200.2h-.2v.1M127 201.5h.1M127 201.1h.7M127 201.1h.1M127 201.1l.2 .4M127 200.7h.1M127.1 200.5l.1 .1"/>
<path d="M127.2 201.5h.1M127.2 200.7v.1M127.2 200.7h.1M127.2 200.6v.1h-1.4M127.2 201.5v.1M127.2 201.6h.1M127.2 201.6l-.1 .1M127.2 200.7h.8M127.2 201.6h-3.3l.1 .1M127.2 200.8l-.2 .3M127.3 200.7h.1M127.3 201.3v.1"/>
<path d="M127.7 201.1v-.4v.8h.3M127.7 201.1v.4h-.5M127.7 200.8h.1M127.7 201.4h.1M127.7 201.1h.1M128 200.6h.1M128 200.6v.1M128 201.6h.1M128 200.7v.4M128 201.6l.1 .1M128 201.5v.1M128 201.1v.4"/>
<path d="M128 200.7h.1M128 200.7v.8M128 201.5h.1M128.1 200.6h-.1M128.1 200.6h.1M128.1 201.6v.1M128.1 201.6h.6M128.1 200.6h.3M128.1 201.7h.6M128.1 200.6h.6M128.1 200.6v1M128.4 200.6h.1"/>
<path d="M128.4 200.7v.6M128.4 200.6v.1M128.4 200.7h.1M128.4 201.3h.1M128.4 201.3v.1M128.4 200.7h.4M128.4 201.3h.4M128.4 200.6h.3M128.4 201.3h.3M128.4 201.4h.3M128.6 201.7l.2 .1M128.7 201.7l.1 .1"/>
<path d="M128.7 200.6v.1M128.7 201.3h.1M128.7 200.7h.1M128.7 200.6h.1M128.7 201.3v.1M128.7 201.6h.1M128.7 200.6l.1 .1M128.7 200.7v.6M128.7 201.6v.1M128.7 200.6h.2M128.8 201.3l-.1 .1M128.8 201.8h.1"/>
<path d="M128.8 200.7v.6M128.8 200.4l-.2 .2M128.8 200.7l.3 .3-.3 .5M128.8 200.7h.1M128.8 200.4h.1M128.8 201.5l-.1 .1M128.8 200.6l.3 .4v.3l-.2 .3M128.8 200.3l.1 .1zM128.8 201.5l.1 .1M128.8 200.4l-.1 .2M128.8 201.6l.1 .2M128.9 201.6h-.2"/>
<path d="M128.9 201.6l-.2 .1M128.9 200.6l.3 .4-.1 .4-.2 .2M128.9 201.8h.1M128.9 201.8h-.1M128.9 201.9h.1M128.9 200.6l-.1 .1M128.9 200.4h.1M128.9 200.6h.1M128.9 201.6h.1M128.9 200.4l-.1 .2M128.9 201.6v.2M128.9 200.3l.4 .1"/>
<path d="M128.9 200.4l.3 .1M128.9 200.4h-.1M128.9 200.4v.2M128.9 200.4h.3M128.9 201.8v.1l-.1-.1M129 201.5l.2 .3M129.1 201.4l.1 .2M129.2 201.7l-.3 .1M129.2 201.3l.1 .4M129.2 201.8h.1M129.2 200.4v.2M129.2 201.8h-.3"/>
<path d="M129.2 200.4l-.2 .3M129.2 201.7h.1M129.2 201.6v.2M129.2 201.6l.1 .1M129.2 200.6l-.1 .2M129.2 200.5v.1M129.2 201.6v.1M129.3 200.4l-.1 .1M129.3 201.8l-.4 .1M129.3 201.7v.1M129.3 200.6h.1M129.3 200.4v.1"/>
<path d="M129.3 200.5l-.1 .1M129.3 200.4h-.1M129.3 201.6h.1M129.3 200.5h.1M129.3 201.7h.1M129.3 200.4h.1M129.3 200.5l-.2 .4M129.4 200.5v.2M129.4 201.7h.5M129.4 200.5h.5M129.4 201.5v.2M129.4 200.7h.4"/>
<path d="M129.4 201.5h.4M129.8 201.5l.1 .2zM129.8 200.5h.1M129.8 200.5v.2M129.9 200.5l-.1 .2"/>
</g>
<g fill="none" stroke="#808080" stroke-width=".19">
<path d="M52.1 21.5v15.1M52.1 37.5h112.9v169.3h-112.9zM52.1 22.5l3.3-.4v.7zM52.1 22.5h112.9M70.6 39.4h22.6v9.4h-22.6zM79.8 34.2h.8l-.4 3.3zM80.2 39.4l.4 3.4h-.8zM80.2 25.4v20M102.6 32.5h21.3M105.2 32.1l3.3 .4-3.3 .4zM108.5 31.5v5.1M108.5 37.5v169.3"/>
<path d="M113.4 39.8h.7l-.4 3.3zM113.7 37.2v21.3M117.9 31.5v10.7M117.9 32.5l3.4-.4v.8zM124.3 34.2h.8l-.4 3.3zM124.7 25.7v23.4M161.6 22.1l3.4 .4-3.4 .3zM165 21.5v15.1M165.9 37.5h9.4M174.4 37.5l.4 3.4h-.8zM174.4 37.5v169.3M46.1 56.5h18.6"/>
<path d="M46.1 45h30.5M48.7 44.6l3.4 .4-3.4 .3zM48.7 56.1l3.4 .4-3.4 .4zM56.8 55.5v5.5M56.8 56.5l3.4-.4v.8zM70.6 45l3.4-.4v.7zM80.7 45.5h.7l-.4 3.3zM81 42.8v25.1M97.7 56.5h16.8M100.5 56.1l3.3 .4-3.3 .4zM103.8 55.5v5.5M108.5 56.5l3.4-.4v.8z"/>
<path d="M112 59.2h34.5M112.8 43.1h4.2M112.8 52.5h4.2M113.7 52.5l.4 3.4h-.7zM114.6 58.8l3.3 .4-3.3 .3zM117.9 43.1h22.6v9.4h-22.6zM117.9 53.5v6.6M124.7 43.1l.4 3.4h-.8zM140.5 53.5v6.6M140.5 59.2l3.3-.4v.7zM56.8 62h9.4v22.5h-9.4zM60.2 71.7h21.4"/>
<path d="M62.9 71.3l3.3 .4-3.3 .3zM75.6 62h9.4v22.5h-9.4zM75.6 71.7l3.4-.4v.7zM79 71.8h21.4M81 62l.4 3.3h-.7zM81.6 78.6v30.7M81.7 71.4l3.3 .4-3.3 .3zM94.4 62h9.4v22.5h-9.4zM94.4 71.8l3.3-.4v.7zM81.3 81.2h.7l-.4 3.3zM143.1 97.4v30.7M146.2 80.8h9.4v22.6h-9.4z"/>
<path d="M152.2 99.9l3.4 .3-3.4 .4zM46.1 108.6h27M48.7 108.3l3.4 .3-3.4 .4zM67.1 103.4h22.6v9.4h-22.6zM67.1 108.6l3.4-.3v.7zM81.6 103.4l.4 3.3h-.7zM90.6 112.8h8.8M98 109.4h.8l-.4 3.4zM98.4 106.8v21.3M123.7 118.8h.8l-.4 3.4zM124.1 116.2v21.4M142.2 103.4h3"/>
<path d="M142.7 100h.7l-.3 3.4zM149.6 100.2h21.3M165 100.2l3.3-.3v.7zM52.1 122.2h112.9M98.4 122.2l.4 3.3h-.8zM123.1 131.6h3.3M124.1 131.6l.4 3.4h-.8zM127.3 131.6h22.6v9.4h-22.6zM143.1 122.2l.3 3.3h-.7zM143.9 136.6h27M146.6 136.2l3.3 .4-3.3 .3zM165 136.6l3.3-.4v.7z"/>
<path d="M102.6 161.8h30.7M105.2 161.4l3.3 .4-3.3 .3zM127.3 169.2h22.6v-9.4h-22.6v32h9.4v-22.6M127.3 161.8l3.4-.4v.7zM135.2 188.5h.7l-.3 3.3zM135.6 185.8v27M148.9 199.8h.7l-.3 3.4zM149.3 196.1v16.7M153.7 180.6h9.4v22.6h-9.4zM157.1 187.6h21.3M159.8 187.2l3.3 .4-3.3 .3zM165 187.6l3.3-.4v.7z"/>
<path d="M135.6 206.8l.3 3.4h-.7zM148.3 203.2h4.4M149.3 206.8l.3 3.4h-.7zM165.9 206.8h9.4M174 203.5h.8l-.4 3.3z"/>
</g>
<path d="M10.8 273.3h104.1v6.1h-104.1z" fill="#fff"/>
<text font-size="7.9" x="140.4" y="263.1">Assem1</text>
<g font-size="4.9">
<text x="45.4" y="9">4</text>
<text x="87.7" y="9">3</text>
<text x="134.8" y="9">2</text>
<text x="177.1" y="9">1</text>
<text x="24.4" y="29.4">F</text>
<text x="198.4" y="29.4">F</text>
<text x="24.3" y="71.1">E</text>
<text x="198.3" y="71.1">E</text>
<text x="23.7" y="118.1">D</text>
<text x="197.8" y="118.1">D</text>
<text x="23.6" y="165.1">C</text>
<text x="197.6" y="165.1">C</text>
<text x="24.2" y="212.2">B</text>
<text x="198.2" y="212.2">B</text>
<text x="23.8" y="253.8">A</text>
<text x="197.8" y="253.8">A</text>
<text x="45.4" y="274.3">4</text>
<text x="87.7" y="274.3">3</text>
<text x="134.8" y="274.3">2</text>
<text x="177.1" y="274.3">1</text>
</g>
<g font-size="4.4" fill="#808080">
<text x="104.2" y="21.6">6.00</text>
<text x="79.2" y="35.1" transform="rotate(-90 79.2 35.1)">0.10</text>
<text x="108.2" y="31.6">0.50</text>
<text x="123.6" y="35.4" transform="rotate(-90 123.6 35.4)">0.30</text>
<text x="56.9" y="44.1">0.99</text>
<text x="112.7" y="51.8" transform="rotate(-90 112.7 51.8)">0.50</text>
<text x="55" y="55.6">0.25</text>
<text x="80" y="59.7" transform="rotate(-90 80 59.7)">0.70</text>
<text x="99" y="55.6">0.25</text>
<text x="124.7" y="58.3">1.20</text>
<text x="66.7" y="70.8">0.50</text>
<text x="86.5" y="70.9">0.50</text>
<text x="80.6" y="98.2" transform="rotate(-90 80.6 98.2)">1.00</text>
<text x="155.8" y="99.3">0.50</text>
<text x="55" y="107.7">0.80</text>
<text x="142" y="116.4" transform="rotate(-90 142 116.4)">1.00</text>
<text x="97.3" y="121.8" transform="rotate(-90 97.3 121.8)">0.50</text>
<text x="123.1" y="131.5" transform="rotate(-90 123.1 131.5)">0.50</text>
<text x="173.3" y="126.5" transform="rotate(-90 173.3 126.5)">9.00</text>
<text x="152.3" y="135.7">0.80</text>
<text x="113.7" y="160.9">1.00</text>
<text x="168.7" y="186.7">0.10</text>
<text x="134.5" y="202.7" transform="rotate(-90 134.5 202.7)">0.80</text>
<text x="148.3" y="205.8" transform="rotate(-90 148.3 205.8)">0.20</text>
</g>
<text font-size="3.6" x="188.7" y="259.2">A4</text>
<text font-size="3.5" x="10.8" y="277.1">SOLIDWORKS Educational Product. For Instructional Use Only.</text>
<g font-size="1.9">
<text x="28.5" y="220.7">UNLESS OTHERWISE SPECIFIED:</text>
<text x="60.3" y="220.7">FINISH:</text>
<text x="104.4" y="220.6">DEBURR AND</text>
<text x="133.9" y="222">DO NOT SCALE DRAWING</text>
<text x="28.5" y="227.8">TOLERANCES:</text>
<text x="28.5" y="223.1">DIMENSIONS ARE IN MILLIMETERS</text>
<text x="28.5" y="225.4">SURFACE FINISH:</text>
<text x="104.4" y="225.3">EDGES</text>
<text x="104.4" y="223">BREAK SHARP</text>
<text x="172.2" y="222.2">REVISION</text>
<text x="30.1" y="230.1">LINEAR:</text>
<text x="30.1" y="232.5">ANGULAR:</text>
<text x="41.4" y="237.1">NAME</text>
<text x="56.2" y="237">SIGNATURE</text>
<text x="72.4" y="237">DATE</text>
<text x="122.1" y="237">TITLE:</text>
<text x="28.6" y="241">DRAWN</text>
<text x="28.8" y="244.9">CHK'D</text>
<text x="28.4" y="248.8">APPV'D</text>
<text x="29" y="252.9">MFG</text>
<text x="29.4" y="256.8">Q.A</text>
<text x="80.3" y="256.4">MATERIAL:</text>
<text x="122" y="256.4">DWG NO.</text>
<text x="80.3" y="268.6">WEIGHT:</text>
<text x="122.1" y="268.7">SCALE:1:200</text>
<text x="163.9" y="268.7">SHEET 1 OF 1</text>
</g>
</svg>
